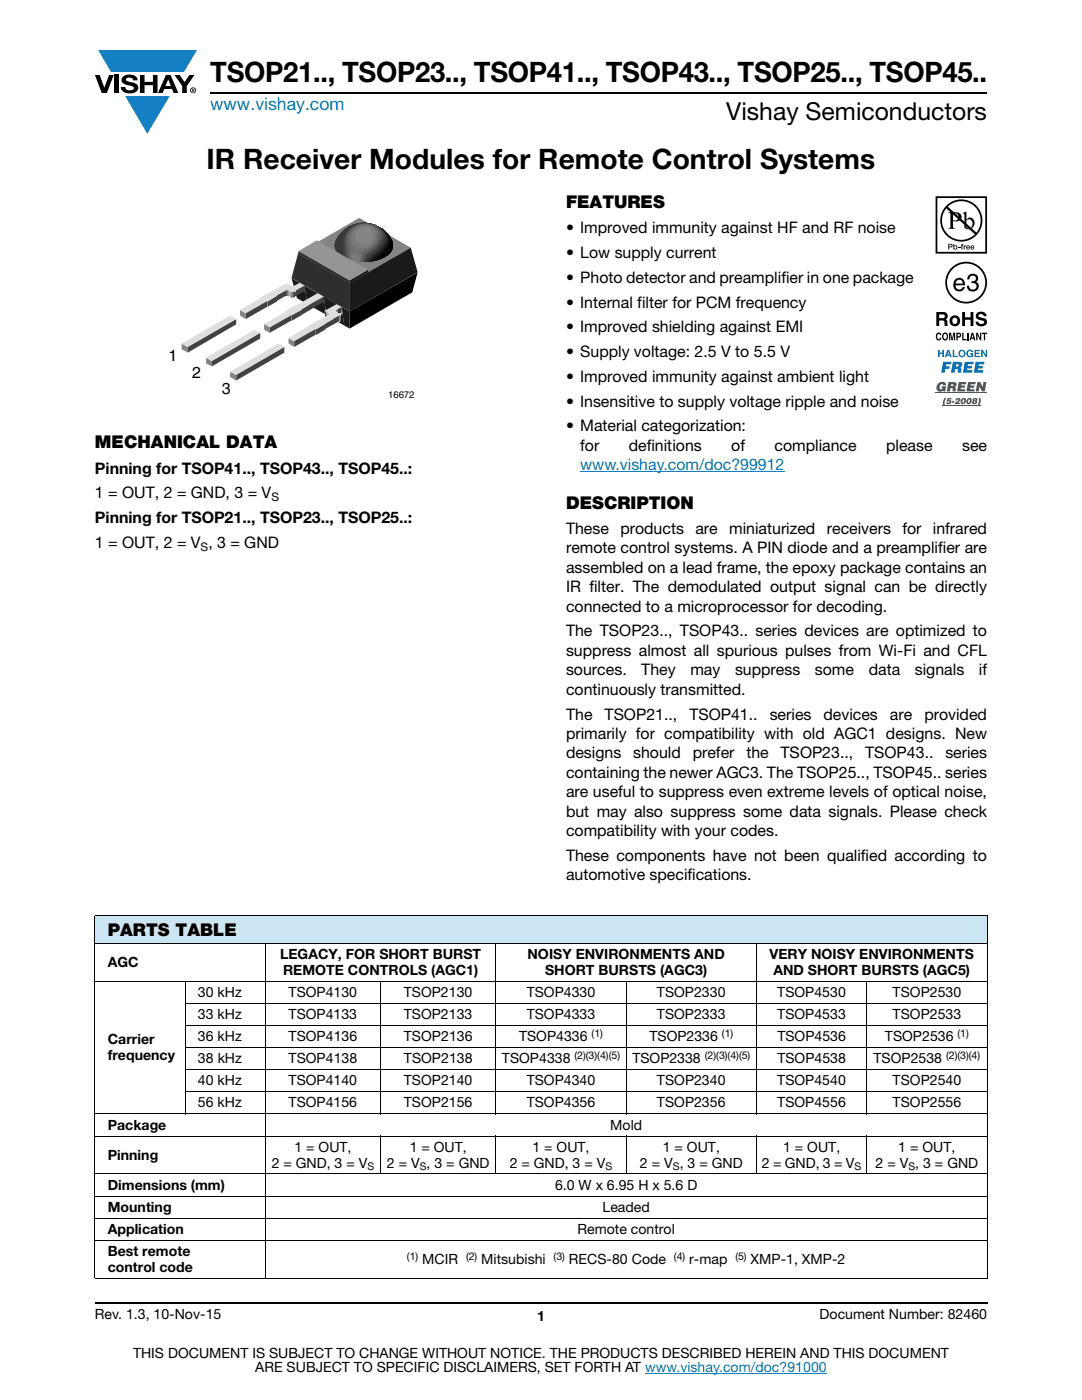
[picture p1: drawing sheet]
<svg xmlns="http://www.w3.org/2000/svg" width="216mm" height="279mm" viewBox="0 0 216 279" stroke-linecap="round" stroke-linejoin="round" font-family="sans-serif">
<g fill="#147fc3">
<path d="M19.6 10h19.7l-2.6 4.3h-1.1h-13.5z"/>
<path d="M25 19.2h8.9l-4.5 7.5z"/>
</g>
<g fill="#000">
<path d="M18.9 15h1l.9 2.5 1-2.5h.9l-1.4 3.6h-1zM22.9 15h.9v3.6h-.9zM24.6 15.3a2.1 2.1 0 0 1 2.8 .3l.1 .4h-.9a.79 .79 0 0 0-.7-.5 .79 .79 0 0 0-.8 .4l.3 .3 1 .2a1.08 1.08 0 0 1 1.2 1 1.08 1.08 0 0 1-1.1 1.2 1.73 1.73 0 0 1-2.4-1.2h.9a.96 .96 0 0 0 .8 .6 .96 .96 0 0 0 .9-.4 1.31 1.31 0 0 0-1.2-.6 1.03 1.03 0 0 1-1.1-.6 1.03 1.03 0 0 1 .2-1.1zM27.9 15h.9v1.3h1.7v-1.3h.9v3.6h-.9v-1.6h-1.7v1.6h-.9zM34.8 15h1.1l.9 1.4 1-1.4h1l-1.5 2.2v1.4h-.9v-1.4z"/>
<path d="M33.6 15.9l.5 1.3h-1.1zM33.1 15l-1.6 3.6h1l.3-.8h1.5l.3 .8h1l-1.6-3.6z"/>
<path d="M38.4 17.8h.2v.2h-.2zM38.3 17.7v.7h.1v-.3l.4 .3-.2-.3 .2-.2-.1-.2z"/>
<path d="M38.1 18a.46 .46 0 0 1 .9 0 .46 .46 0 0 1-.9 0zM37.9 18a.6 .6 0 0 0 1.2 0 .6 .6 0 0 0-1.2 0z"/>
</g>
<path d="M42 18.6h155M18.9 260h178.1" fill="none" stroke="#000" stroke-width=".36"/>
<path d="M115.8 94.1h40.7M128.7 274h36.3" fill="none" stroke="#007ec4" stroke-width=".2"/>
<path d="M33.6 43.5h49.7v36.3h-49.7z" fill="#fff"/>
<path d="M58.2 55.5l2.6 1.5 .5 3.7-2.1-1.2z" fill="#1a1a1a"/>
<path d="M60.8 57l.1 1-.1 .1z" fill="#424242"/>
<path d="M59.9 56.4l.9 .6v1.1l-.9-.6z" fill="#878787"/>
<path d="M58.2 55.4l2.6 1.6z" fill="#1a1a1a"/>
<circle cx="57.6" cy="58" r=".15" fill="#fff"/>
<path d="M56.9 58l.5-.1 .2 .1v1.1h-.7z" fill="none" stroke="#fff" stroke-width=".3"/>
<path d="M57.6 58v1.1z" fill="#7d7d7d"/>
<g fill="#878787">
<path d="M57.6 58v1.1z" fill-rule="evenodd"/>
<path d="M57.4 58h.2v1.1l-.2-.1z" fill-rule="evenodd"/>
<path d="M57.3 57.9l.1 1.1z" fill-rule="evenodd"/>
</g>
<path d="M57.3 57.9v1.1z" fill="#7d7d7d"/>
<g fill="#757575">
<path d="M57.3 57.9v1.1z"/>
<path d="M57.3 57.9v1.1z" fill-rule="evenodd"/>
</g>
<path d="M57.3 57.9v1.1z" fill="#707070"/>
<g fill="#696969">
<path d="M57.2 57.9v1.1z"/>
<path d="M57.2 57.9l.1 1.1z" fill-rule="evenodd"/>
</g>
<g fill="#616161">
<path d="M57.2 57.9v1.1z"/>
<path d="M57.2 57.9l-.1 1.1z" fill-rule="evenodd"/>
</g>
<path d="M57.1 58v1z" fill="#595959"/>
<path d="M57.1 58v1z" fill="#525252"/>
<path d="M57 58l.1 1z" fill="#525252"/>
<path d="M57 58v1z" fill="#4a4a4a"/>
<g fill="#424242">
<path d="M57 58v1.1z"/>
<path d="M57 58v1.1z" fill-rule="evenodd"/>
</g>
<g fill="#3d3d3d">
<path d="M57 58v1.1z"/>
<path d="M56.9 58l.1 1.1z" fill-rule="evenodd"/>
</g>
<path d="M56.9 58v1.1z" fill="#363636"/>
<path d="M57.6 58l.4 .2v1.1l-.4-.2z" fill="#878787"/>
<path d="M60.8 57l3.8 2.2 .5 3.6-3.8-2.1z" fill="#1a1a1a"/>
<path d="M63.4 58.5l1.2 .7v1l-1.2-.6z" fill="#878787"/>
<path d="M60.8 57l3.8 2.2z" fill="#1a1a1a"/>
<path d="M58.7 58.2l2.1-1.2v1.1l-2.1 1.2z" fill="#424242"/>
<circle cx="58.7" cy="58.2" r=".15" fill="#fff"/>
<path d="M58 58.2h.7v1.1l-.2 .1-.5-.1z" fill="none" stroke="#fff" stroke-width=".3"/>
<path d="M58.7 58.2v1.1z" fill-rule="evenodd" fill="#363636"/>
<path d="M58.6 58.2l.1 1.1z" fill="#3d3d3d"/>
<path d="M58.6 58.2v1.1z" fill="#3d3d3d"/>
<g fill="#424242">
<path d="M58.6 58.2v1.1z"/>
<path d="M58.6 58.3v1z"/>
<path d="M58.6 58.2v1.1z" fill-rule="evenodd"/>
</g>
<path d="M58.6 58.3v1z" fill="#4a4a4a"/>
<g fill="#525252">
<path d="M58.5 58.3v1.1z"/>
<path d="M58.5 58.3l.1 1z" fill-rule="evenodd"/>
</g>
<path d="M58.5 58.3v1.1z" fill="#595959"/>
<g fill="#616161">
<path d="M58.4 58.3v1.1z"/>
<path d="M58.4 58.3l.1 1.1z" fill-rule="evenodd"/>
</g>
<g fill="#696969">
<path d="M58.4 58.3v1.1z"/>
<path d="M58.3 58.3l.1 1.1z" fill-rule="evenodd"/>
</g>
<path d="M58.3 58.3v1.1z" fill="#707070"/>
<g fill="#757575">
<path d="M58.3 58.3v1.1z"/>
<path d="M58.3 58.3v1.1z" fill-rule="evenodd"/>
</g>
<path d="M58.3 58.3v1.1z" fill="#7d7d7d"/>
<g fill="#878787">
<path d="M58.2 58.3l.1 1.1z" fill-rule="evenodd"/>
<path d="M58 58.2l.2 .1v1.1l-.2-.1z" fill-rule="evenodd"/>
<path d="M58 58.2v1.1z" fill-rule="evenodd"/>
</g>
<path d="M58 58.2v1.1z" fill="#7d7d7d"/>
<g fill="#424242">
<path d="M55.2 58.9l1.7-.9v1.1l-1.7 1z"/>
<path d="M64.6 59.2l.1 1h-.1z"/>
</g>
<path d="M52 59.3l.2 .1v1.1h-.2z" fill="#878787"/>
<path d="M53.4 60.2l1.9-1.2v1.2l-1.9 1z" fill="#424242"/>
<path d="M53.3 60.1l.1 1.1z" fill="#878787"/>
<path d="M64.6 59.2l3.6 2 .5 3.8-3.6-2.2z" fill="#1a1a1a"/>
<path d="M68.2 61.2l.1 1-.1 .2z" fill="#424242"/>
<path d="M67.2 60.7l1 .5v1.2l-1-.6z" fill="#878787"/>
<path d="M64.6 59.2l3.6 2z" fill="#1a1a1a"/>
<path d="M60.1 61.8l4.5-2.6v1l-4.5 2.7z" fill="#424242"/>
<circle cx="68.2" cy="62.4" r=".15" fill="#fff"/>
<path d="M68.2 61.2v1.2" fill="none" stroke="#fff" stroke-width=".3"/>
<circle cx="68.2" cy="61.2" r=".15" fill="#fff"/>
<path d="M68.2 61.2l-1 .6v1.1l1-.5" fill="none" stroke="#fff" stroke-width=".3"/>
<path d="M67.2 61.8l1-.6v1.2l-1 .5z" fill-rule="evenodd" fill="#363636"/>
<circle cx="66.9" cy="63.1" r=".15" fill="#fff"/>
<path d="M67 61.9l.2-.1v1.1l-.3 .2z" fill="none" stroke="#fff" stroke-width=".3"/>
<g fill="#363636">
<path d="M67.2 61.8v1.1z"/>
<path d="M67.2 61.8l-.1 1.2z" fill-rule="evenodd"/>
</g>
<path d="M66.9 62l.2-.2v1.2l-.2 .1z" fill-rule="evenodd" fill="#2e2e2e"/>
<path d="M68.2 61.2l1.6 .9v3.5l-1.1-.6z" fill="#1a1a1a"/>
<path d="M58.2 55.4l13.5-7.7 11.6 6.7-13.5 7.7z" fill="#878787"/>
<path d="M69.8 62.1l13.5-7.7-1 3.9-12.5 7.3z" fill="#000"/>
<path d="M56.9 62.1l.1 1.2z" fill="#878787"/>
<circle cx="65" cy="63.2" r=".15" fill="#fff"/>
<path d="M65 62.1l.1 .2v1.1l-.1-.2z" fill="none" stroke="#fff" stroke-width=".3"/>
<g fill="#7d7d7d">
<path d="M65 62.3v1.1z"/>
<path d="M65 62.3l.1 1.1z" fill-rule="evenodd"/>
</g>
<path d="M65 62.2v1.2z" fill="#757575"/>
<path d="M65 62.2v1.2z" fill="#707070"/>
<path d="M65 62.2v1.2z" fill="#707070"/>
<g fill="#696969">
<path d="M65 62.2v1.1z"/>
<path d="M65 62.2v1.2z" fill-rule="evenodd"/>
</g>
<path d="M65 62.1v1.2z" fill="#616161"/>
<path d="M65 62.1v1.2z" fill="#595959"/>
<g fill="#525252">
<path d="M65 62.1v1.1z"/>
<path d="M65 62.1v1.2z" fill-rule="evenodd"/>
</g>
<path d="M65 62.1v1.1z" fill-rule="evenodd" fill="#4a4a4a"/>
<path d="M65 62.1v1.1z" fill="#424242"/>
<g fill="#878787">
<path d="M65.1 62.3l.3 .2v1.1l-.3-.2z"/>
<path d="M47.9 61.8l1.1 .7v1.2l-1.1-.7z"/>
</g>
<path d="M47.9 61.8l4.3-2.4-.2-.1 4.8-2.6a1.05 1.05 0 0 1 1.2 .3 2.13 2.13 0 0 0 1.9-.6l.9 .6-2.1 1.2h-.7a.92 .92 0 0 0-1.1-.2l-3.5 2.2-.1-.1-4.3 2.4z" fill-rule="evenodd" fill="#dedede"/>
<path d="M49 62.5l4.3-2.4v1.1l-4.3 2.5z" fill="#424242"/>
<circle cx="65.6" cy="62.7" r=".15" fill="#fff"/>
<path d="M65.4 62.5l.2 .2v1.1l-.2-.2z" fill="none" stroke="#fff" stroke-width=".3"/>
<path d="M65.6 62.7v1.1z" fill="#424242"/>
<path d="M65.6 62.7v1.1z" fill="#4a4a4a"/>
<g fill="#525252">
<path d="M65.6 62.7v1z"/>
<path d="M65.6 62.6v1.1z"/>
</g>
<path d="M65.6 62.6v1.2z" fill="#595959"/>
<path d="M65.5 62.6l.1 1.2z" fill="#616161"/>
<path d="M65.5 62.6v1.2z" fill="#616161"/>
<g fill="#696969">
<path d="M65.5 62.6v1.1z"/>
<path d="M65.5 62.5v1.2z"/>
</g>
<path d="M65.5 62.5v1.2z" fill="#707070"/>
<g fill="#757575">
<path d="M65.5 62.5v1.2z"/>
<path d="M65.4 62.5l.1 1.2z" fill-rule="evenodd"/>
</g>
<g fill="#7d7d7d">
<path d="M65.4 62.5v1.1z"/>
<path d="M65.4 62.5v1.1z" fill-rule="evenodd"/>
</g>
<path d="M58.1 62.9l.1 1.2z" fill="#878787"/>
<path d="M58.2 62.9l2-1.1v1.1l-2 1.2z" fill="#424242"/>
<circle cx="67.8" cy="62.8" r=".15" fill="#fff"/>
<path d="M67.8 62.8v1.1l-.2 .2v-1.1z" fill="none" stroke="#fff" stroke-width=".3"/>
<path d="M67.8 62.8l-.1 1.3z" fill-rule="evenodd" fill="#2e2e2e"/>
<g fill="#363636">
<path d="M67.6 63v1.1z"/>
<path d="M67.7 62.9l-.1 1.2z" fill-rule="evenodd"/>
</g>
<path d="M64.9 64.6l2.7-1.6v1.1l-2.7 1.6z" fill="#424242"/>
<path d="M61.7 65l.1 1.1z" fill="#878787"/>
<path d="M52.7 64.7l4.3-2.5-.1-.1 1.9-1.1 .1 .1 4.5-2.6 1.2 .7-4.5 2.6h.1l-6.4 3.5z" fill-rule="evenodd" fill="#dedede"/>
<path d="M52.7 64.7l1.1 .6v1.1l-1.1-.6z" fill="#878787"/>
<path d="M53.8 65.3l4.3-2.4v1.1l-4.3 2.4z" fill="#424242"/>
<path d="M63 65.7l.1 1.2z" fill="#878787"/>
<path d="M63.1 65.7l1.9-1.1v1.1l-1.9 1.2z" fill="#424242"/>
<path d="M57.6 67.5l1.1 .6v1.1l-1.1-.6z" fill="#878787"/>
<path d="M57.6 67.5l7.9-4.7a.67 .67 0 0 0-.5-.7l.1-.3 2.1-1.1 1 .5-1.2 .7v.2l.8 .6-.2 .3-4.5 2.7h-.1l-4.3 2.4z" fill-rule="evenodd" fill="#dedede"/>
<path d="M58.7 68.1l4.3-2.4v1.1l-4.3 2.4z" fill="#424242"/>
<path d="M59.5 50.6l12.2-7.1 10.3 5.9-12.2 7.1z" fill="#878787"/>
<path d="M69.9 48.2l.5 1.2a1.21 1.21 0 0 1-.4 1.4l-.1 .6 .1 .5-1.5-.6 .5-1.6z" fill-rule="evenodd" fill="#707070"/>
<g fill="#696969">
<path d="M69.8 48.4a2.04 2.04 0 0 1 .1 2.3l-.1 .8 .1 .4-1.4-.6 .5-1.5z" fill-rule="evenodd"/>
<path d="M69.6 48.6l.1 .1a3.1 3.1 0 0 1 0 2.4l.1 .8-1.3-.6 .4-1.4z" fill-rule="evenodd"/>
</g>
<g fill="#616161">
<path d="M69.5 48.7a5.3 5.3 0 0 1 .1 2.7l.1 .4-1.2-.5z" fill-rule="evenodd"/>
<path d="M69.4 49l.2 .8-.1 1.4 .1 .6-1.1-.5z" fill-rule="evenodd"/>
</g>
<g fill="#595959">
<path d="M69.3 49.2l.2 2.6-1-.5z" fill-rule="evenodd"/>
<path d="M69.2 49.4l.2 2.3-.9-.4z" fill-rule="evenodd"/>
</g>
<path d="M69.1 49.7l.2 2-.8-.4z" fill-rule="evenodd" fill="#525252"/>
<path d="M68.9 49.8l.3 1.8-.7-.3z" fill-rule="evenodd" fill="#4a4a4a"/>
<path d="M68.9 50l.3 1.6-.7-.3z" fill-rule="evenodd" fill="#424242"/>
<circle cx="70.9" cy="51.6" r=".39" fill="#7d7d7d"/>
<g fill="#424242">
<path d="M68.8 50.3l.2 1.3-.5-.3z" fill-rule="evenodd"/>
<path d="M68.7 50.5l.2 1-.4-.2z" fill-rule="evenodd"/>
</g>
<path d="M78.1 47.9l.3 .9z" fill-rule="evenodd" fill="#000"/>
<circle cx="70.9" cy="51.6" r=".39" fill="#7d7d7d"/>
<path d="M68.1 46.5a6.1 6.1 0 0 1 10.3 2 2.68 2.68 0 0 1-1.8 2.8 9 9 0 0 1-8.1 0 8.8 8.8 0 0 1 3-4.8l-.1 .3 .1 .5a1.21 1.21 0 0 0 2.1-.4l.1-.1a.71 .71 0 0 0-.5-1.2 1.68 1.68 0 0 0-1.8 .9 9.5 9.5 0 0 0-2.9 4.8 2.59 2.59 0 0 1-.8-4.4z" fill-rule="evenodd" fill="#878787"/>
<g fill="#7d7d7d">
<path d="M68.1 46.5a6.1 6.1 0 0 1 10.3 2 2.68 2.68 0 0 1-1.8 2.8 9 9 0 0 1-8.1 0l.7-2 1.7-2.4a1.64 1.64 0 0 0 1.4 1.9 1.64 1.64 0 0 0 1.8-1.4 1.4 1.4 0 0 0-.2-1.7 1.4 1.4 0 0 0-1.7-.2 1.92 1.92 0 0 0-1.3 1.4l-1.7 2.4-.7 2a2.59 2.59 0 0 1-.8-4.4z" fill-rule="evenodd"/>
<path d="M68.1 46.5a6.1 6.1 0 0 1 10.3 2 2.68 2.68 0 0 1-1.8 2.8 8.5 8.5 0 0 1-5.4 .9h.1a.67 .67 0 0 0-.4-1.2 .56 .56 0 0 0-.5 .6l.1 .5-2-.8 1-2.5 1.1-1.5a1.94 1.94 0 0 0 1.9 1.8 1.94 1.94 0 0 0 2-1.8 1.53 1.53 0 0 0-.4-1.8 1.53 1.53 0 0 0-1.8-.2 2.31 2.31 0 0 0-1.7 2l-1.1 1.5-1 2.5a2.59 2.59 0 0 1-.8-4.4z" fill-rule="evenodd"/>
<path d="M68.1 46.5a6.1 6.1 0 0 1 10.3 2 2.68 2.68 0 0 1-1.8 2.8 8.7 8.7 0 0 1-5.2 .9 .72 .72 0 0 0 0-1.1 .72 .72 0 0 0-1 0l-.1 .3 .1 .6-1.9-.7 .6-1.7 1.3-2.1a2.15 2.15 0 0 0 2 1.8 2.15 2.15 0 0 0 2.2-1.6 1.69 1.69 0 0 0-.1-1.9 1.69 1.69 0 0 0-1.8-.6 2.41 2.41 0 0 0-2.3 2.3l-1.3 2.1-.6 1.7a2.59 2.59 0 0 1-.8-4.4z" fill-rule="evenodd"/>
</g>
<path d="M68.1 46.5a6.1 6.1 0 0 1 10.3 2 2.68 2.68 0 0 1-1.8 2.8l-2 .8-1.5 .2-1.6-.1a1.01 1.01 0 0 0 .1-1 1.01 1.01 0 0 0-.9-.6l-.4 .4-.2 .4 .1 .6-1.7-.7 .6-1.9 1.1-1.7a2.1 2.1 0 0 0 3.2 1.6 2.68 2.68 0 0 0 1.1-3.8 2.7 2.7 0 0 0-2.8-.2 2.7 2.7 0 0 0-1.5 2.4l-1.1 1.7-.6 1.9a2.59 2.59 0 0 1-.8-4.4z" fill-rule="evenodd" fill="#757575"/>
<g fill="#707070">
<path d="M68.1 46.5a6.1 6.1 0 0 1 10.3 2 2.68 2.68 0 0 1-1.8 2.8 8.1 8.1 0 0 1-4.9 .9 1.32 1.32 0 0 0-.8-2 1.33 1.33 0 0 0-.8 1.7l-1.6-.6 .6-1.7 1-1.6a2.03 2.03 0 0 0 1.4 1.9 3.5 3.5 0 0 0 3.6-2.7 1.81 1.81 0 0 0-2-2.3 2.81 2.81 0 0 0-3 3.1l-1 1.6-.6 1.7a2.59 2.59 0 0 1-.8-4.4z" fill-rule="evenodd"/>
<path d="M68.1 46.5a6.1 6.1 0 0 1 10.3 2 2.68 2.68 0 0 1-1.8 2.8l-1.9 .8-2.2 .2-.8-.1 .2-.3v-.7a.83 .83 0 0 1 .5-1.3 3.2 3.2 0 0 0 2.8-3.9 2.95 2.95 0 0 0-3.5-.9 2.95 2.95 0 0 0-1.8 3.1l-.9 1.5-.5 1.6a2.59 2.59 0 0 1-.8-4.4z" fill-rule="evenodd"/>
</g>
<g fill="#696969">
<path d="M68.1 46.5a6.1 6.1 0 0 1 10.3 2 2.68 2.68 0 0 1-1.8 2.8 7.4 7.4 0 0 1-4.7 .9l.1-.7a1.25 1.25 0 0 1 1.2-1.7 3.2 3.2 0 0 0 2.1-3.8 3.1 3.1 0 0 0-3.7-1 3.1 3.1 0 0 0-1.8 3.4l-.8 1.4-.5 1.5a2.59 2.59 0 0 1-.8-4.4z" fill-rule="evenodd"/>
<path d="M68.1 46.5a6.1 6.1 0 0 1 10.3 2 2.68 2.68 0 0 1-1.8 2.8 7.2 7.2 0 0 1-4.6 .9l.1-1a1.27 1.27 0 0 1 1.2-1.3 3.4 3.4 0 0 0 2.2-3.9 3.3 3.3 0 0 0-4-1 3.3 3.3 0 0 0-1.9 3.6l-.7 1.3-.4 1.4a2.59 2.59 0 0 1-.8-4.4z" fill-rule="evenodd"/>
</g>
<g fill="#616161">
<path d="M68.1 46.5a6.1 6.1 0 0 1 10.3 2 2.89 2.89 0 0 1-2.4 3.1 7.7 7.7 0 0 1-3.9 .6l.1-.3a1.69 1.69 0 0 1 1.2-1.9 3.5 3.5 0 0 0 2.2-3.9 3.4 3.4 0 0 0-4.1-1.1 3.4 3.4 0 0 0-2 3.7l-1 2.6a2.59 2.59 0 0 1-.8-4.4z" fill-rule="evenodd"/>
<path d="M68.1 46.5a6.1 6.1 0 0 1 10.3 2 2.68 2.68 0 0 1-1.8 2.8l-1.8 .7-2.7 .2 .4-1.3 .4-.5a4.5 4.5 0 0 0 3-3.8 2.69 2.69 0 0 0-2.8-1.9 3.5 3.5 0 0 0-3.7 4.3l-.9 2.3a2.59 2.59 0 0 1-.8-4.4z" fill-rule="evenodd"/>
</g>
<path d="M68.1 46.5a6.1 6.1 0 0 1 10.3 2 2.68 2.68 0 0 1-1.8 2.8l-1.7 .7-2.7 .2 .3-.8a1.31 1.31 0 0 1 .9-1.2 4.5 4.5 0 0 0 2.6-3.7 3.5 3.5 0 0 0-4.4-1.6 3.4 3.4 0 0 0-2.3 4.3l-.8 2.1a2.59 2.59 0 0 1-.8-4.4z" fill-rule="evenodd" fill="#595959"/>
<path d="M68.1 46.5a6.1 6.1 0 0 1 10.3 2 2.68 2.68 0 0 1-1.8 2.8l-1.7 .7-2.5 .2a2.92 2.92 0 0 1 1.9-2.2 4.8 4.8 0 0 0 1.9-3.3 3.2 3.2 0 0 0-3.3-2.1 3.8 3.8 0 0 0-3.8 5.1l-.6 1.6a2.59 2.59 0 0 1-.8-4.4z" fill-rule="evenodd" fill="#525252"/>
<path d="M68.1 46.5a6.1 6.1 0 0 1 10.3 2 2.68 2.68 0 0 1-1.8 2.8 6.6 6.6 0 0 1-4.1 .9 3.9 3.9 0 0 1 2.2-2.5l.4-.4a3.1 3.1 0 0 0 1-3.2 4.1 4.1 0 0 0-5.1-1.2 4.1 4.1 0 0 0-2.1 4.9l-.4 1.5a2.59 2.59 0 0 1-.8-4.4z" fill-rule="evenodd" fill="#4a4a4a"/>
<g fill="#424242">
<path d="M68.1 46.5a6.1 6.1 0 0 1 10.3 2 2.87 2.87 0 0 1-2.3 3.1 6.2 6.2 0 0 1-3.5 .6l.7-1.3a8.7 8.7 0 0 0 2.9-3.1 1.79 1.79 0 0 0-.9-2.6 4.2 4.2 0 0 0-6.6 2.7v1a3.9 3.9 0 0 1-.2 2.4 2.59 2.59 0 0 1-.8-4.4z" fill-rule="evenodd"/>
<path d="M68.1 46.5a6.1 6.1 0 0 1 10.3 2 2.87 2.87 0 0 1-2.3 3.1 6.8 6.8 0 0 1-3.4 .6 3.2 3.2 0 0 1 1.9-2.1l1-1.1a3.6 3.6 0 0 0 .9-2.2 3.6 3.6 0 0 0-3.6-2.3 4 4 0 0 0-4.3 4.5 3 3 0 0 1-.1 2v.3a2.59 2.59 0 0 1-.8-4.4z" fill-rule="evenodd"/>
<path d="M68.1 46.5a6.1 6.1 0 0 1 10.3 2 2.88 2.88 0 0 1-2.3 3.1l-1.6 .5-1.8 .1a4.6 4.6 0 0 1 2.2-2.3l.2-.2a4.9 4.9 0 0 0 1.5-2.9 4 4 0 0 0-4.5-2.3 4.1 4.1 0 0 0-3.6 4.7l.2 1.3-.2 .8a2.59 2.59 0 0 1-.8-4.4z" fill-rule="evenodd"/>
</g>
<path d="M68.1 46.5a6.1 6.1 0 0 1 10.3 2 2.88 2.88 0 0 1-2.3 3.1l-1.5 .5-1.8 .1 .7-.8a9.8 9.8 0 0 0 3.2-4 2.88 2.88 0 0 0-2.7-2.8 4.4 4.4 0 0 0-5.6 4.7l.2 1.4-.1 .6a2.59 2.59 0 0 1-.8-4.4z" fill-rule="evenodd" fill="#3d3d3d"/>
<g fill="#363636">
<path d="M68.1 46.5a6.1 6.1 0 0 1 10.3 2 2.68 2.68 0 0 1-1.8 2.8 6.1 6.1 0 0 1-3.6 .9 6.5 6.5 0 0 1 2.3-2.3l.4-.4a3.6 3.6 0 0 0 1.1-2.6 4.3 4.3 0 0 0-4.8-2.4 4.3 4.3 0 0 0-3.7 5.2l.2 1.2v.4a2.59 2.59 0 0 1-.8-4.4z" fill-rule="evenodd"/>
<path d="M68.1 46.5a6.1 6.1 0 0 1 10.3 2 2.68 2.68 0 0 1-1.8 2.8l-1.7 .7-1.9 .2a4.4 4.4 0 0 1 1.9-1.9l.5-.4a3 3 0 0 0 1.2-3.6 4.9 4.9 0 0 0-7.8 .2 5.8 5.8 0 0 0-.3 4.8 2.59 2.59 0 0 1-.8-4.4z" fill-rule="evenodd"/>
</g>
<g fill="#2e2e2e">
<path d="M74.1 44.7a6.1 6.1 0 0 1 4.3 3.8 2.87 2.87 0 0 1-2.3 3.1l-1.1 .4-1.9 .2 .3-.3a14.3 14.3 0 0 0 3.5-3.9 2.17 2.17 0 0 0-1.2-2.7z" fill-rule="evenodd"/>
<path d="M74.7 44.9a6.1 6.1 0 0 1 3.7 3.6 2.88 2.88 0 0 1-2.3 3.1l-1 .4-1.8 .2 .9-1a7.8 7.8 0 0 0 2.9-3.5 2.54 2.54 0 0 0-1.7-2.6z" fill-rule="evenodd"/>
</g>
<g fill="#262626">
<path d="M75.1 45a6.1 6.1 0 0 1 3.3 3.5 2.89 2.89 0 0 1-2.3 3.1l-1 .4-1.8 .2 1.3-1.2a5.9 5.9 0 0 0 2.6-3.5 2.99 2.99 0 0 0-2.1-2.5z" fill-rule="evenodd"/>
<path d="M75.4 45.2a6.5 6.5 0 0 1 3 3.3 2.89 2.89 0 0 1-2.2 3.1l-1.1 .4-1.6 .2 .8-.8a10.2 10.2 0 0 0 2.9-3.3 2.8 2.8 0 0 0-1.8-2.9z" fill-rule="evenodd"/>
</g>
<path d="M75.7 45.3a6.7 6.7 0 0 1 2.7 3.2 3.2 3.2 0 0 1-2.7 3.2l-2 .5 1.3-1.2a7.5 7.5 0 0 0 2.3-3.1 2.7 2.7 0 0 0-1.6-2.6z" fill-rule="evenodd" fill="#1f1f1f"/>
<g fill="#1a1a1a">
<path d="M75.9 45.5a5.5 5.5 0 0 1 2.5 3.6 4.1 4.1 0 0 1-3.6 2.9l-1 .2 .8-.8a7.7 7.7 0 0 0 2.8-3.4 2.42 2.42 0 0 0-1.5-2.5z" fill-rule="evenodd"/>
<path d="M76.2 45.6a5.5 5.5 0 0 1 2.2 3.5 4.1 4.1 0 0 1-3.5 2.9l-.9 .2 .8-.8a7.5 7.5 0 0 0 2.7-3.3 2.51 2.51 0 0 0-1.3-2.5z" fill-rule="evenodd"/>
</g>
<g fill="#121212">
<path d="M76.3 45.8l1.2 1a4.9 4.9 0 0 1 .9 2.3 4 4 0 0 1-3.2 2.8l-1 .2a11.8 11.8 0 0 0 3.3-3.7 2.31 2.31 0 0 0-1.2-2.6z" fill-rule="evenodd"/>
<path d="M76.5 45.9l1 .9a4.9 4.9 0 0 1 .9 2.3 4.1 4.1 0 0 1-3.6 2.9l-.5 .1 1.7-1.5a4.5 4.5 0 0 0 1.7-3l-.5-1.1z" fill-rule="evenodd"/>
</g>
<g fill="#0a0a0a">
<path d="M76.7 46.1l.8 .7a4.9 4.9 0 0 1 .9 2.3 4.1 4.1 0 0 1-3.4 2.9l-.4 .1 .9-.8a6.3 6.3 0 0 0 2.2-3.3v-.6l-.4-.7z" fill-rule="evenodd"/>
<path d="M76.9 46.2l.5 .6a4.8 4.8 0 0 1 1 2.3 4 4 0 0 1-3.2 2.8l-.4 .1 .8-.7a6.2 6.2 0 0 0 2.2-3.1l-.1-.7-.3-.6z" fill-rule="evenodd"/>
</g>
<g fill="#000">
<path d="M77 46.4l.4 .3a5.3 5.3 0 0 1 1 2.4 4 4 0 0 1-3.4 2.8l.9-.7a5.7 5.7 0 0 0 2-3l-.1-.6-.3-.6z" fill-rule="evenodd"/>
<path d="M77.2 46.5a3.8 3.8 0 0 1 1.2 2.6 3.9 3.9 0 0 1-3.1 2.8l.7-.7a4 4 0 0 0 1.9-3.4z" fill-rule="evenodd"/>
<path d="M77.3 46.7a2.73 2.73 0 0 1 .4 3.8l-1.1 .8-1 .5 .6-.6a3.8 3.8 0 0 0 1.8-3.3z" fill-rule="evenodd"/>
<path d="M77.5 46.8a2.69 2.69 0 0 1 .2 3.7l-1.8 1.2 .6-.6a3.2 3.2 0 0 0 1.4-3.6z" fill-rule="evenodd"/>
<path d="M77.5 47a2.54 2.54 0 0 1-.9 4.3l-.4 .3 .5-.6a2.77 2.77 0 0 0 .8-4z" fill-rule="evenodd"/>
<path d="M77.7 47.1a2.53 2.53 0 0 1-1.1 4.2l-.1 .1 .5-.5a2.76 2.76 0 0 0 .7-3.8z" fill-rule="evenodd"/>
<path d="M77.8 47.4a2.28 2.28 0 0 1-.5 3.5l-.5 .4a3.1 3.1 0 0 0 1.3-3.3z" fill-rule="evenodd"/>
<path d="M77.9 47.5a2.26 2.26 0 0 1-.7 3.4 2.66 2.66 0 0 0 .7-3.4z" fill-rule="evenodd"/>
<path d="M78 47.7a2.04 2.04 0 0 1 .1 2.3 2.58 2.58 0 0 0-.1-2.3z" fill-rule="evenodd"/>
</g>
<path d="M69.9 48.2l.5 1.2a1.21 1.21 0 0 1-.4 1.4l-.1 .6 .1 .5-1.5-.6 .5-1.6z" fill-rule="evenodd" fill="#707070"/>
<g fill="#696969">
<path d="M69.8 48.3a2.04 2.04 0 0 1 .1 2.4l-.1 .7 .1 .4-1.4-.6 .5-1.5z" fill-rule="evenodd"/>
<path d="M69.6 48.5l.1 .1a3.1 3.1 0 0 1 0 2.4l.1 .8-1.3-.6 .4-1.3z" fill-rule="evenodd"/>
</g>
<g fill="#616161">
<path d="M69.5 48.6a5 5 0 0 1 .1 2.8l.1 .3-1.2-.5z" fill-rule="evenodd"/>
<path d="M69.4 48.9l.2 .8-.1 1.5 .1 .5-1.1-.5z" fill-rule="evenodd"/>
</g>
<g fill="#595959">
<path d="M69.3 49l.2 2.7-1-.5z" fill-rule="evenodd"/>
<path d="M69.2 49.4l.2 2.3-.9-.5z" fill-rule="evenodd"/>
</g>
<path d="M69 49.4l.3 2.3-.8-.5z" fill-rule="evenodd" fill="#525252"/>
<path d="M68.9 49.6l.3 2-.7-.4z" fill-rule="evenodd" fill="#4a4a4a"/>
<g fill="#424242">
<path d="M68.8 49.9l.4 1.7a.67 .67 0 0 1-.6-1z" fill-rule="evenodd"/>
<path d="M68.8 50.2l.2 1.3-.5-.3z" fill-rule="evenodd"/>
<path d="M68.7 50.5l.2 1-.4-.2z" fill-rule="evenodd"/>
</g>
<path d="M68.6 50.6l.2 .8-.3-.1z" fill-rule="evenodd" fill="#3d3d3d"/>
<g fill="#363636">
<path d="M68.5 50.8l.1 .6-.1-.1z" fill-rule="evenodd"/>
<path d="M68.5 51.2v.1z" fill-rule="evenodd"/>
</g>
<path d="M59.5 50.6l10.3 5.9v5.6l-11.6-6.7z" fill="#2e2e2e"/>
<g fill="#1a1a1a">
<path d="M69.8 56l3.6-2.2 .1 .5-3.7 2.2z"/>
<path d="M69.8 56.5l12.2-7.1 1.3 4.9-13.5 7.8z"/>
</g>
<path d="M59.6 50.1l10.2 5.9v.5l-10.3-5.9z" fill="#2e2e2e"/>
<path d="M36.2 68.6l1.3 .6v1.2l-1.3-.7z" fill="#878787"/>
<path d="M37.5 69.2l9.6-5.5v1l-9.6 5.7z" fill="#424242"/>
<path d="M36.2 68.6l9.7-5.6 1.2 .7-9.6 5.5z" fill="#dedede"/>
<path d="M41.1 71.4l1.2 .7v1l-1.2-.6z" fill="#878787"/>
<path d="M42.3 72.1l9.6-5.7v1.2l-9.6 5.5z" fill="#424242"/>
<path d="M41.1 71.4l9.7-5.6 1.1 .6-9.6 5.7z" fill="#dedede"/>
<path d="M47.1 74.8l9.6-5.6v1.2l-9.6 5.5z" fill="#424242"/>
<path d="M45.9 74.2l1.2 .6v1.1l-1.2-.6z" fill="#878787"/>
<path d="M45.9 74.2l9.7-5.6 1.1 .6-9.6 5.6z" fill="#dedede"/>
<path d="M59.6 50.1l3.6-2.1 10.2 5.8-3.6 2.2z" fill-rule="evenodd" fill="#949494"/>
<path d="M186.7 39.2h10.3v41.8h-10.3z" fill="#fff"/>
<g fill="#000">
<path d="M191.2 49.3h.4v.1h-.4zM191.9 48.7h.3l-.2 .2 .2 .1v.1h-.2v.7h-.1v-.7h-.2zM192.3 49h.2v.1l.3-.1v.1l-.3 .1v.6h-.2zM193.3 54.9a1.07 1.07 0 0 1 1.3-.2 1.07 1.07 0 0 1 .5 1.2l-.4 .4a1.06 1.06 0 0 1 .5 1.4 1.06 1.06 0 0 1-1.4 .5l-.2-.1a1.02 1.02 0 0 1-.7-1.1h.5a.71 .71 0 0 0 .9 .8 .71 .71 0 0 0 .3-1.2l-.7-.1v-.4a.59 .59 0 0 0 .8-.4 .59 .59 0 0 0-.6-.7 .66 .66 0 0 0-.7 .8h-.4zM186.9 66.6l.4-.2h.3l.2 .5-.6-.2a.66 .66 0 0 0 .1 1l.3-.3h.2a.54 .54 0 0 1-.4 .6 .54 .54 0 0 1-.6-.5zM189.4 66.4h.4l.2 1.2 .2-1.2h.4v1.5h-.3v-1.3l-.2 1.3h-.2l-.3-1.3v1.3h-.2zM192 66.4h.3v1.2h.6v.3h-.9zM192 62.3h.6v1h1.1v-1h.5v2.8h-.5v-1.3h-1.1v1.3h-.6zM193 66.4h.3v1.5h-.3zM195 62.4a1.15 1.15 0 0 1 1.9 .7h-.6v-.2a.68 .68 0 0 0-1-.1v.4l.2 .1a1.29 1.29 0 0 1 1.5 .9 1.17 1.17 0 0 1-1.2 .9 1.17 1.17 0 0 1-1.1-.9h.5l.1 .2a.67 .67 0 0 0 1.1-.1l-.3-.3-.5-.1a.82 .82 0 0 1-.9-.5 .82 .82 0 0 1 .3-1zM194.8 66.4h.3l.5 1.1v-1.1h.2v1.5h-.3l-.5-1.1v1.1h-.2zM195.9 66.4h1.1v.3h-.4v1.2h-.3v-1.2h-.4z"/>
<path d="M187 39.5h9.6v10.8h-9.6zM186.7 39.2v11.4h10.3v-11.4z"/>
<path d="M189 56.4a3.8 3.8 0 0 1 7.6 0 3.8 3.8 0 0 1-7.6 0zM188.6 56.4a4.2 4.2 0 0 0 8.4 0 4.2 4.2 0 0 0-8.4 0z"/>
<path d="M189.1 41.3a3.9 3.9 0 0 1 5.3-.2 3.9 3.9 0 0 1 .4 5.3zM188.8 41.6l5.7 5.2a3.9 3.9 0 0 1-5.3 .1 3.9 3.9 0 0 1-.4-5.3zM187.6 44a4.2 4.2 0 0 0 8.4 0 4.2 4.2 0 0 0-8.4 0z"/>
<path d="M189.4 48.8v.4h.4v-.3zM189.2 48.7h.7l.2 .3-.2 .3-.5 .1v.4h-.2z"/>
<path d="M190.2 42.6v1.3a.75 .75 0 0 0 1.1-.6 .75 .75 0 0 0-1.1-.7zM189.2 42.4a2.81 2.81 0 0 1 2.4 .3 .97 .97 0 0 1 0 1.2 .97 .97 0 0 1-1.2 .2h-.2v1.1v.2l.5 .3h-1.5l.3-.2 .1-.3v-2.3v-.3z"/>
<path d="M190.4 49.4a.26 .26 0 0 0 .5 0 .26 .26 0 0 0-.5 0zM190.2 48.7h.2v.4a.38 .38 0 0 1 .5 0 .38 .38 0 0 1 0 .6 .38 .38 0 0 1-.5 0l-.2 .1z"/>
<path d="M190.9 56.1l-.2 .5h1.4a.7 .7 0 0 0-.4-.7 .7 .7 0 0 0-.8 .2zM190.7 55.7a1.18 1.18 0 0 1 1.4-.1 1.18 1.18 0 0 1 .5 1.3h-1.9a.73 .73 0 0 0 .5 .9 .73 .73 0 0 0 .9-.5h.4a1.21 1.21 0 0 1-1.6 .8 1.21 1.21 0 0 1-.6-1.7z"/>
<path d="M192.8 44v1.3l.2 .2a.72 .72 0 0 0 .8-.1 .72 .72 0 0 0 .3-.7 .72 .72 0 0 0-.4-.8 .72 .72 0 0 0-.9 .1zM192.1 42.5l.7-.3v1.6a.89 .89 0 0 1 1.1-.3 .89 .89 0 0 1 .6 1 1.23 1.23 0 0 1-.7 1.2 1.23 1.23 0 0 1-1.4-.2v-2.7z"/>
<path d="M193 49.2v.1h.4l-.2-.2zM193 49h.4l.2 .4h-.6v.2l.5-.1a.42 .42 0 0 1-.6 .2 .42 .42 0 0 1 .1-.7z"/>
<path d="M193.9 49.2l-.1 .1h.4l-.2-.2zM193.8 49h.5l.1 .4h-.6l.1 .2 .5-.1a.42 .42 0 0 1-.7 .2 .42 .42 0 0 1 .1-.7z"/>
<path d="M187.4 62.8v.7h.9a.39 .39 0 0 0 .1-.7zM186.8 62.3h1.4a.79 .79 0 0 1 .8 .4 .79 .79 0 0 1-.1 .9l-.2 .1a.98 .98 0 0 1 .4 1.2l.1 .2h-.7l-.2-1.1h-.9v1.1h-.6z"/>
<path d="M188.4 66.7a.64 .64 0 0 0 .2 1l.1-.1a.64 .64 0 0 0-.1-1zM188.2 66.5l.2-.1a.56 .56 0 0 1 .7 .3 .82 .82 0 0 1-.5 1.3l-.2-.1a.89 .89 0 0 1-.2-1.4z"/>
<path d="M190.3 63.5a.63 .63 0 0 0-.3 .7 .63 .63 0 0 0 .8 .4 .63 .63 0 0 0 .2-.8 .63 .63 0 0 0-.7-.3zM189.5 64a1.09 1.09 0 0 1 2.1 0 1.09 1.09 0 0 1-2.1 0z"/>
<path d="M191.1 66.7v.4l.4-.1v-.3zM190.8 66.4h.6a.5 .5 0 0 1 .4 .5 .5 .5 0 0 1-.4 .5h-.3v.5h-.3z"/>
<path d="M194 66.7l-.1 .6h.3zM193.9 66.4h.3l.4 1.5h-.3v-.3h-.5l-.1 .3h-.3z"/>
</g>
<path d="M186.7 78.4h10.3" fill="none" stroke="#1f9047" stroke-width=".2"/>
<g fill="#1f9047">
<path d="M187.2 76.6a.91 .91 0 0 1 .9-.4 .91 .91 0 0 1 .7 .7h-.6l-.3-.2a.56 .56 0 0 0-.4 .4 .56 .56 0 0 0 .3 .6l.3-.2h-.2v-.4h.9l-.2 1h-.4v-.2a.82 .82 0 0 1-1.1 .1 .82 .82 0 0 1-.1-1.1z"/>
<path d="M191.3 76.2h1.5v.5h-1v.3h.8l-.1 .4h-.8v.3h.9l-.1 .4h-1.5z"/>
<path d="M193.2 76.2h1.5l-.1 .5h-.9v.3h.7v.4h-.8l-.1 .3h1l-.1 .4h-1.6z"/>
<path d="M195 76.2h.6l.5 1.1 .1-1.1h.6l-.3 1.9h-.6l-.5-1-.1 1h-.6z"/>
<path d="M188.5 79.4h.3l-.3 .8v.8h-.3v-.8z"/>
<path d="M189.1 79.4h.8l-.1 .3h-.5l-.1 .2h.5a.52 .52 0 0 1-.2 .7 .52 .52 0 0 1-.7-.3l.5 .1 .2-.2-.2-.1h-.4z"/>
<path d="M190 80.1h.4v.3h-.5z"/>
<path d="M190.8 79.6a.5 .5 0 0 1 .5-.2 .5 .5 0 0 1 .4 .4l-.7 .6h.6l-.1 .3h-1l.8-.9-.1-.1-.2 .2h-.4z"/>
<path d="M189.8 76.7l-.1 .4 .5-.1 .1-.1-.1-.2zM189.3 76.2l1.5 .2a.54 .54 0 0 1-.3 .8l.2 .3v.6h-.6v-.5l-.3-.1h-.1l-.2 .6h-.6z"/>
<path d="M192.2 79.8l-.2 .4 .2 .2 .2-.5-.1-.2zM191.9 79.6a.51 .51 0 0 1 .8 .1 .66 .66 0 0 1-.2 .8 .66 .66 0 0 1-.8 0v-.5z"/>
<path d="M193.3 79.8l-.1 .4 .1 .2 .3-.5-.2-.2zM193.1 79.6a.51 .51 0 0 1 .8 .1 .66 .66 0 0 1-.2 .8 .66 .66 0 0 1-.8 0l-.1-.5z"/>
</g>
<path d="M188 80.9h7.7" fill="none" stroke="#1f9047" stroke-width=".2"/>
<g fill="#1f9047">
<path d="M195.3 79.4h.3l.1 .8a.72 .72 0 0 1-.7 .8l.3-.8z"/>
<path d="M194.5 79.7l-.1 .2h.2l.1-.2zM194.4 80.2v.2h.2v-.2zM194.2 79.6a.52 .52 0 0 1 .8 .2l-.2 .2 .2 .3a.55 .55 0 0 1-.5 .4 .55 .55 0 0 1-.6-.4l.3-.3-.1-.2z"/>
</g>
<g fill="#0160ae">
<path d="M187.2 69.8h.3v.6h.5v-.6h.3v1.5h-.3v-.7h-.5v.7h-.3z"/>
<path d="M190.1 69.8h.3v1.2h.7v.3h-1z"/>
<path d="M193 70a.68 .68 0 0 1 1.2 .3l-.9-.2a.55 .55 0 0 0-.2 .5 .55 .55 0 0 0 .4 .4l.4-.3h-.3v-.2h.6v.8h-.2l-.1-.2a.71 .71 0 0 1-1-.1 .71 .71 0 0 1 .1-1z"/>
<path d="M194.5 69.8h1v.3h-.8v.3h.8v.2h-.8v.4h.8v.3h-1z"/>
<path d="M195.8 69.8h.3l.6 1v-1h.3v1.5h-.3l-.6-1.1v1.1h-.3z"/>
<path d="M188.2 72.2h1.7l-.1 .5h-1l-.1 .4h.8l-.1 .5h-.8l-.1 .8h-.7z"/>
<path d="M192.5 72.2h1.8l-.1 .5h-1.1v.3h.9l-.1 .5h-.9l-.1 .4h1.1l-.1 .5h-1.8z"/>
<path d="M194.7 72.2h1.7v.5h-1.1v.3h.8v.5h-.9l-.1 .4h1.1l-.1 .5h-1.8z"/>
<path d="M189.2 70.1l-.2 .6h.4zM189 69.8h.4l.5 1.5h-.3l-.1-.3h-.6l-.1 .3h-.3z"/>
<path d="M191.5 70.6a.47 .47 0 0 0 .9 0 .47 .47 0 0 0-.9 0zM191.2 70.5a.75 .75 0 0 1 1.5 0 .75 .75 0 0 1-1.5 0z"/>
<path d="M190.8 72.7l-.1 .4h.6l-.1-.4zM190.1 72.2l1.8 .2a.63 .63 0 0 1-.3 1l.2 .2v.8h-.7v-.6l-.3-.2h-.2l-.1 .8h-.7z"/>
</g>
<path d="M18.9 182.8h178.1v5.5h-178.1z" fill="#cce5f3"/>
<g fill="none" stroke="#000" stroke-width=".2">
<path d="M18.9 182.8h178.1M18.9 188.3h178.1M18.9 195.8h178.1M18.9 182.8v72.2M37 195.7v26.7M52.9 188.2v67M75.9 195.7v26.7M99 188.2v34.2M124.9 195.7v26.7M151 188.2v34.2M173 195.7v26.7M197 182.8v72.2"/>
<path d="M36.9 200.3h160.1M36.9 204.7h160.1M36.9 209.1h160.1M36.9 213.5h160.1M36.9 217.9h160.1M18.9 222.3h178.1M18.9 226.7h178.1M18.9 234.3h178.1M18.9 238.7h178.1M75.9 226.6v7.8M99 226.6v7.8M124.9 226.6v7.8"/>
<path d="M151 226.6v7.8M173 226.6v7.8M18.9 243.1h178.1M18.9 247.5h178.1M18.9 255.1h178.1"/>
</g>
<g font-size="5.6">
<text x="42" y="16.4">TSOP21.., TSOP23.., TSOP41.., TSOP43.., TSOP25.., TSOP45..</text>
<text x="41.2" y="33.8">IR Receiver Modules for Remote Control Systems</text>
</g>
<text font-size="4.9" x="144.9" y="24">Vishay Semiconductors</text>
<text font-size="3.5" fill="#007ec4" x="42" y="21.9">www.vishay.com</text>
<g font-size="3.5">
<text x="112.9" y="41.5">FEATURES</text>
<text x="18.9" y="89.5">MECHANICAL DATA</text>
<text x="112.9" y="101.5">DESCRIPTION</text>
<text x="21.5" y="186.9">PARTS TABLE</text>
</g>
<g font-size="3.2">
<text x="112.9" y="46.6">• Improved immunity against HF and RF noise</text>
<text x="112.9" y="51.5">• Low supply current</text>
<text x="112.9" y="56.5">• Photo detector and preamplifier in one package</text>
<text x="112.9" y="61.4">• Internal filter for PCM frequency</text>
<text x="112.9" y="66.3">• Improved shielding against EMI</text>
<text x="112.9" y="71.3">• Supply voltage: 2.5 V to 5.5 V</text>
<text x="33.6" y="72">1</text>
<text x="38.4" y="75.5">2</text>
<text x="112.9" y="76.2">• Improved immunity against ambient light</text>
<text x="44.2" y="78.7">3</text>
<text x="112.9" y="81.2">• Insensitive to supply voltage ripple and noise</text>
<text x="112.9" y="86.1">• Material categorization:</text>
<text x="115.8" y="90">for</text>
<text x="125.5" y="90">definitions</text>
<text x="145.9" y="90">of</text>
<text x="154.6" y="90">compliance</text>
<text x="176.8" y="90">please</text>
<text x="192" y="90">see</text>
<text x="18.9" y="94.6">Pinning for TSOP41.., TSOP43.., TSOP45..:</text>
<text x="18.9" y="99.5">1 = OUT, 2 = GND, 3 = V</text>
<text x="18.9" y="104.4">Pinning for TSOP21.., TSOP23.., TSOP25..:</text>
<text x="112.9" y="106.6">These</text>
<text x="123.8" y="106.6">products</text>
<text x="138.8" y="106.6">are</text>
<text x="145.5" y="106.6">miniaturized</text>
<text x="165" y="106.6">receivers</text>
<text x="180.1" y="106.6">for</text>
<text x="186.1" y="106.6">infrared</text>
<text x="18.9" y="109.4">1 = OUT, 2 = V , 3 = GND</text>
<text x="112.9" y="110.4">remote control systems. A PIN diode and a preamplifier are</text>
<text x="112.9" y="114.3">assembled on a lead frame, the epoxy package contains an</text>
<text x="112.9" y="118.2">IR filter. The demodulated output signal can be directly</text>
<text x="112.9" y="122.1">connected to a microprocessor for decoding.</text>
<text x="112.9" y="127">The TSOP23.., TSOP43.. series devices are optimized to</text>
<text x="112.9" y="130.9">suppress almost all spurious pulses from Wi-Fi and CFL</text>
<text x="112.9" y="134.8">sources.</text>
<text x="128" y="134.8">They</text>
<text x="137.8" y="134.8">may</text>
<text x="146.7" y="134.8">suppress</text>
<text x="162.6" y="134.8">some</text>
<text x="173.3" y="134.8">data</text>
<text x="182.6" y="134.8">signals</text>
<text x="195.3" y="134.8">if</text>
<text x="112.9" y="138.7">continuously transmitted.</text>
<text x="112.9" y="143.6">The</text>
<text x="120.6" y="143.6">TSOP21..,</text>
<text x="137.6" y="143.6">TSOP41..</text>
<text x="153.6" y="143.6">series</text>
<text x="164.3" y="143.6">devices</text>
<text x="177.6" y="143.6">are</text>
<text x="184.5" y="143.6">provided</text>
<text x="112.9" y="147.5">primarily for compatibility with old AGC1 designs. New</text>
<text x="112.9" y="151.4">designs</text>
<text x="112.9" y="155.2">containing the newer AGC3. The TSOP25.., TSOP45.. series</text>
<text x="126.3" y="151.4">should</text>
<text x="138.2" y="151.4">prefer</text>
<text x="148.9" y="151.4">the</text>
<text x="155.8" y="151.4">TSOP23..,</text>
<text x="172.6" y="151.4">TSOP43..</text>
<text x="188.6" y="151.4">series</text>
<text x="112.9" y="159.1">are useful to suppress even extreme levels of optical noise,</text>
<text x="112.9" y="163">but may also suppress some data signals. Please check</text>
<text x="112.9" y="166.9">compatibility with your codes.</text>
<text x="112.9" y="171.8">These components have not been qualified according to</text>
<text x="112.9" y="175.7">automotive specifications.</text>
</g>
<text font-size="3.2" fill="#007ec4" x="115.8" y="93.9">www.vishay.com/doc?99912</text>
<g font-size="2.8">
<text x="55.9" y="191.4">LEGACY, FOR SHORT BURST</text>
<text x="105.3" y="191.4">NOISY ENVIRONMENTS AND</text>
<text x="153.5" y="191.4">VERY NOISY ENVIRONMENTS</text>
<text x="21.5" y="193">AGC</text>
<text x="56.5" y="194.5">REMOTE CONTROLS (AGC1)</text>
<text x="108.8" y="194.5">SHORT BURSTS (AGC3)</text>
<text x="154.3" y="194.5">AND SHORT BURSTS (AGC5)</text>
<text x="39.5" y="198.9">30 kHz</text>
<text x="39.5" y="203.4">33 kHz</text>
<text x="57.6" y="198.9">TSOP4130</text>
<text x="57.6" y="203.4">TSOP4133</text>
<text x="80.6" y="198.9">TSOP2130</text>
<text x="80.6" y="203.4">TSOP2133</text>
<text x="105.1" y="198.9">TSOP4330</text>
<text x="105.1" y="203.4">TSOP4333</text>
<text x="131.1" y="198.9">TSOP2330</text>
<text x="131.1" y="203.4">TSOP2333</text>
<text x="155.1" y="198.9">TSOP4530</text>
<text x="155.1" y="203.4">TSOP4533</text>
<text x="178.1" y="198.9">TSOP2530</text>
<text x="178.1" y="203.4">TSOP2533</text>
<text x="21.5" y="208.4">Carrier</text>
<text x="39.5" y="207.8">36 kHz</text>
<text x="57.6" y="207.8">TSOP4136</text>
<text x="80.6" y="207.8">TSOP2136</text>
<text x="103.6" y="207.8">TSOP4336</text>
<text x="129.6" y="207.8">TSOP2336</text>
<text x="155.1" y="207.8">TSOP4536</text>
<text x="176.6" y="207.8">TSOP2536</text>
<text x="21.5" y="211.6">frequency</text>
<text x="39.5" y="212.2">38 kHz</text>
<text x="57.6" y="212.2">TSOP4138</text>
<text x="80.6" y="212.2">TSOP2138</text>
<text x="100.2" y="212.2">TSOP4338</text>
<text x="126.2" y="212.2">TSOP2338</text>
<text x="155.1" y="212.2">TSOP4538</text>
<text x="174.3" y="212.2">TSOP2538</text>
<text x="39.5" y="216.6">40 kHz</text>
<text x="39.5" y="221">56 kHz</text>
<text x="57.6" y="216.6">TSOP4140</text>
<text x="57.6" y="221">TSOP4156</text>
<text x="80.6" y="216.6">TSOP2140</text>
<text x="80.6" y="221">TSOP2156</text>
<text x="105.1" y="216.6">TSOP4340</text>
<text x="105.1" y="221">TSOP4356</text>
<text x="131.1" y="216.6">TSOP2340</text>
<text x="131.1" y="221">TSOP2356</text>
<text x="155.1" y="216.6">TSOP4540</text>
<text x="155.1" y="221">TSOP4556</text>
<text x="178.1" y="216.6">TSOP2540</text>
<text x="178.1" y="221">TSOP2556</text>
<text x="21.5" y="225.4">Package</text>
<text x="121.8" y="225.4">Mold</text>
<text x="21.5" y="231.4">Pinning</text>
<text x="54.2" y="233">2 = GND, 3 = V</text>
<text x="58.7" y="229.8">1 = OUT,</text>
<text x="77.2" y="233">2 = V , 3 = GND</text>
<text x="81.7" y="229.8">1 = OUT,</text>
<text x="101.7" y="233">2 = GND, 3 = V</text>
<text x="106.2" y="229.8">1 = OUT,</text>
<text x="127.7" y="233">2 = V , 3 = GND</text>
<text x="132.2" y="229.8">1 = OUT,</text>
<text x="152" y="233">2 = GND, 3 = V</text>
<text x="156.3" y="229.8">1 = OUT,</text>
<text x="174.7" y="233">2 = V , 3 = GND</text>
<text x="179.2" y="229.8">1 = OUT,</text>
<text x="21.5" y="237.4">Dimensions (mm)</text>
<text x="110.8" y="237.4">6.0 W x 6.95 H x 5.6 D</text>
<text x="21.5" y="241.8">Mounting</text>
<text x="120.2" y="241.8">Leaded</text>
<text x="21.5" y="246.2">Application</text>
<text x="21.5" y="250.6">Best remote</text>
<text x="115.2" y="246.2">Remote control</text>
<text x="21.5" y="253.8">control code</text>
<text x="84.3" y="252.2">MCIR</text>
<text x="96" y="252.2">Mitsubishi</text>
<text x="113.5" y="252.2">RECS-80 Code</text>
<text x="137.5" y="252.2">r-map</text>
<text x="149.8" y="252.2">XMP-1, XMP-2</text>
<text x="18.9" y="263.3">Rev. 1.3, 10-Nov-15</text>
<text x="107.2" y="263.6">1</text>
<text x="163.6" y="263.3">Document Number: 82460</text>
<text x="26.5" y="271">THIS DOCUMENT IS SUBJECT TO CHANGE WITHOUT NOTICE. THE PRODUCTS DESCRIBED HEREIN AND THIS DOCUMENT</text>
<text x="50.9" y="273.8">ARE SUBJECT TO SPECIFIC DISCLAIMERS, SET FORTH AT www.vishay.com/doc?91000</text>
</g>
<g font-size="2.4">
<text x="54.1" y="100.1">S</text>
<text x="40" y="109.9">S</text>
</g>
<g font-size="2.1">
<text x="118" y="206.9">(1)</text>
<text x="144.1" y="206.9">(1)</text>
<text x="191.1" y="206.9">(1)</text>
<text x="114.6" y="211.3">(2)(3)(4)(5)</text>
<text x="140.7" y="211.3">(2)(3)(4)(5)</text>
<text x="188.8" y="211.3">(2)(3)(4)</text>
<text x="73.3" y="233.5">S</text>
<text x="83.8" y="233.5">S</text>
<text x="120.8" y="233.5">S</text>
<text x="134.3" y="233.5">S</text>
<text x="170.5" y="233.5">S</text>
<text x="181.3" y="233.5">S</text>
<text x="81.2" y="251.4">(1)</text>
<text x="93" y="251.4">(2)</text>
<text x="110.5" y="251.4">(3)</text>
<text x="134.5" y="251.4">(4)</text>
<text x="146.7" y="251.4">(5)</text>
</g>
<text font-size="1.9" x="77.4" y="79.4">16672</text>
</svg>
